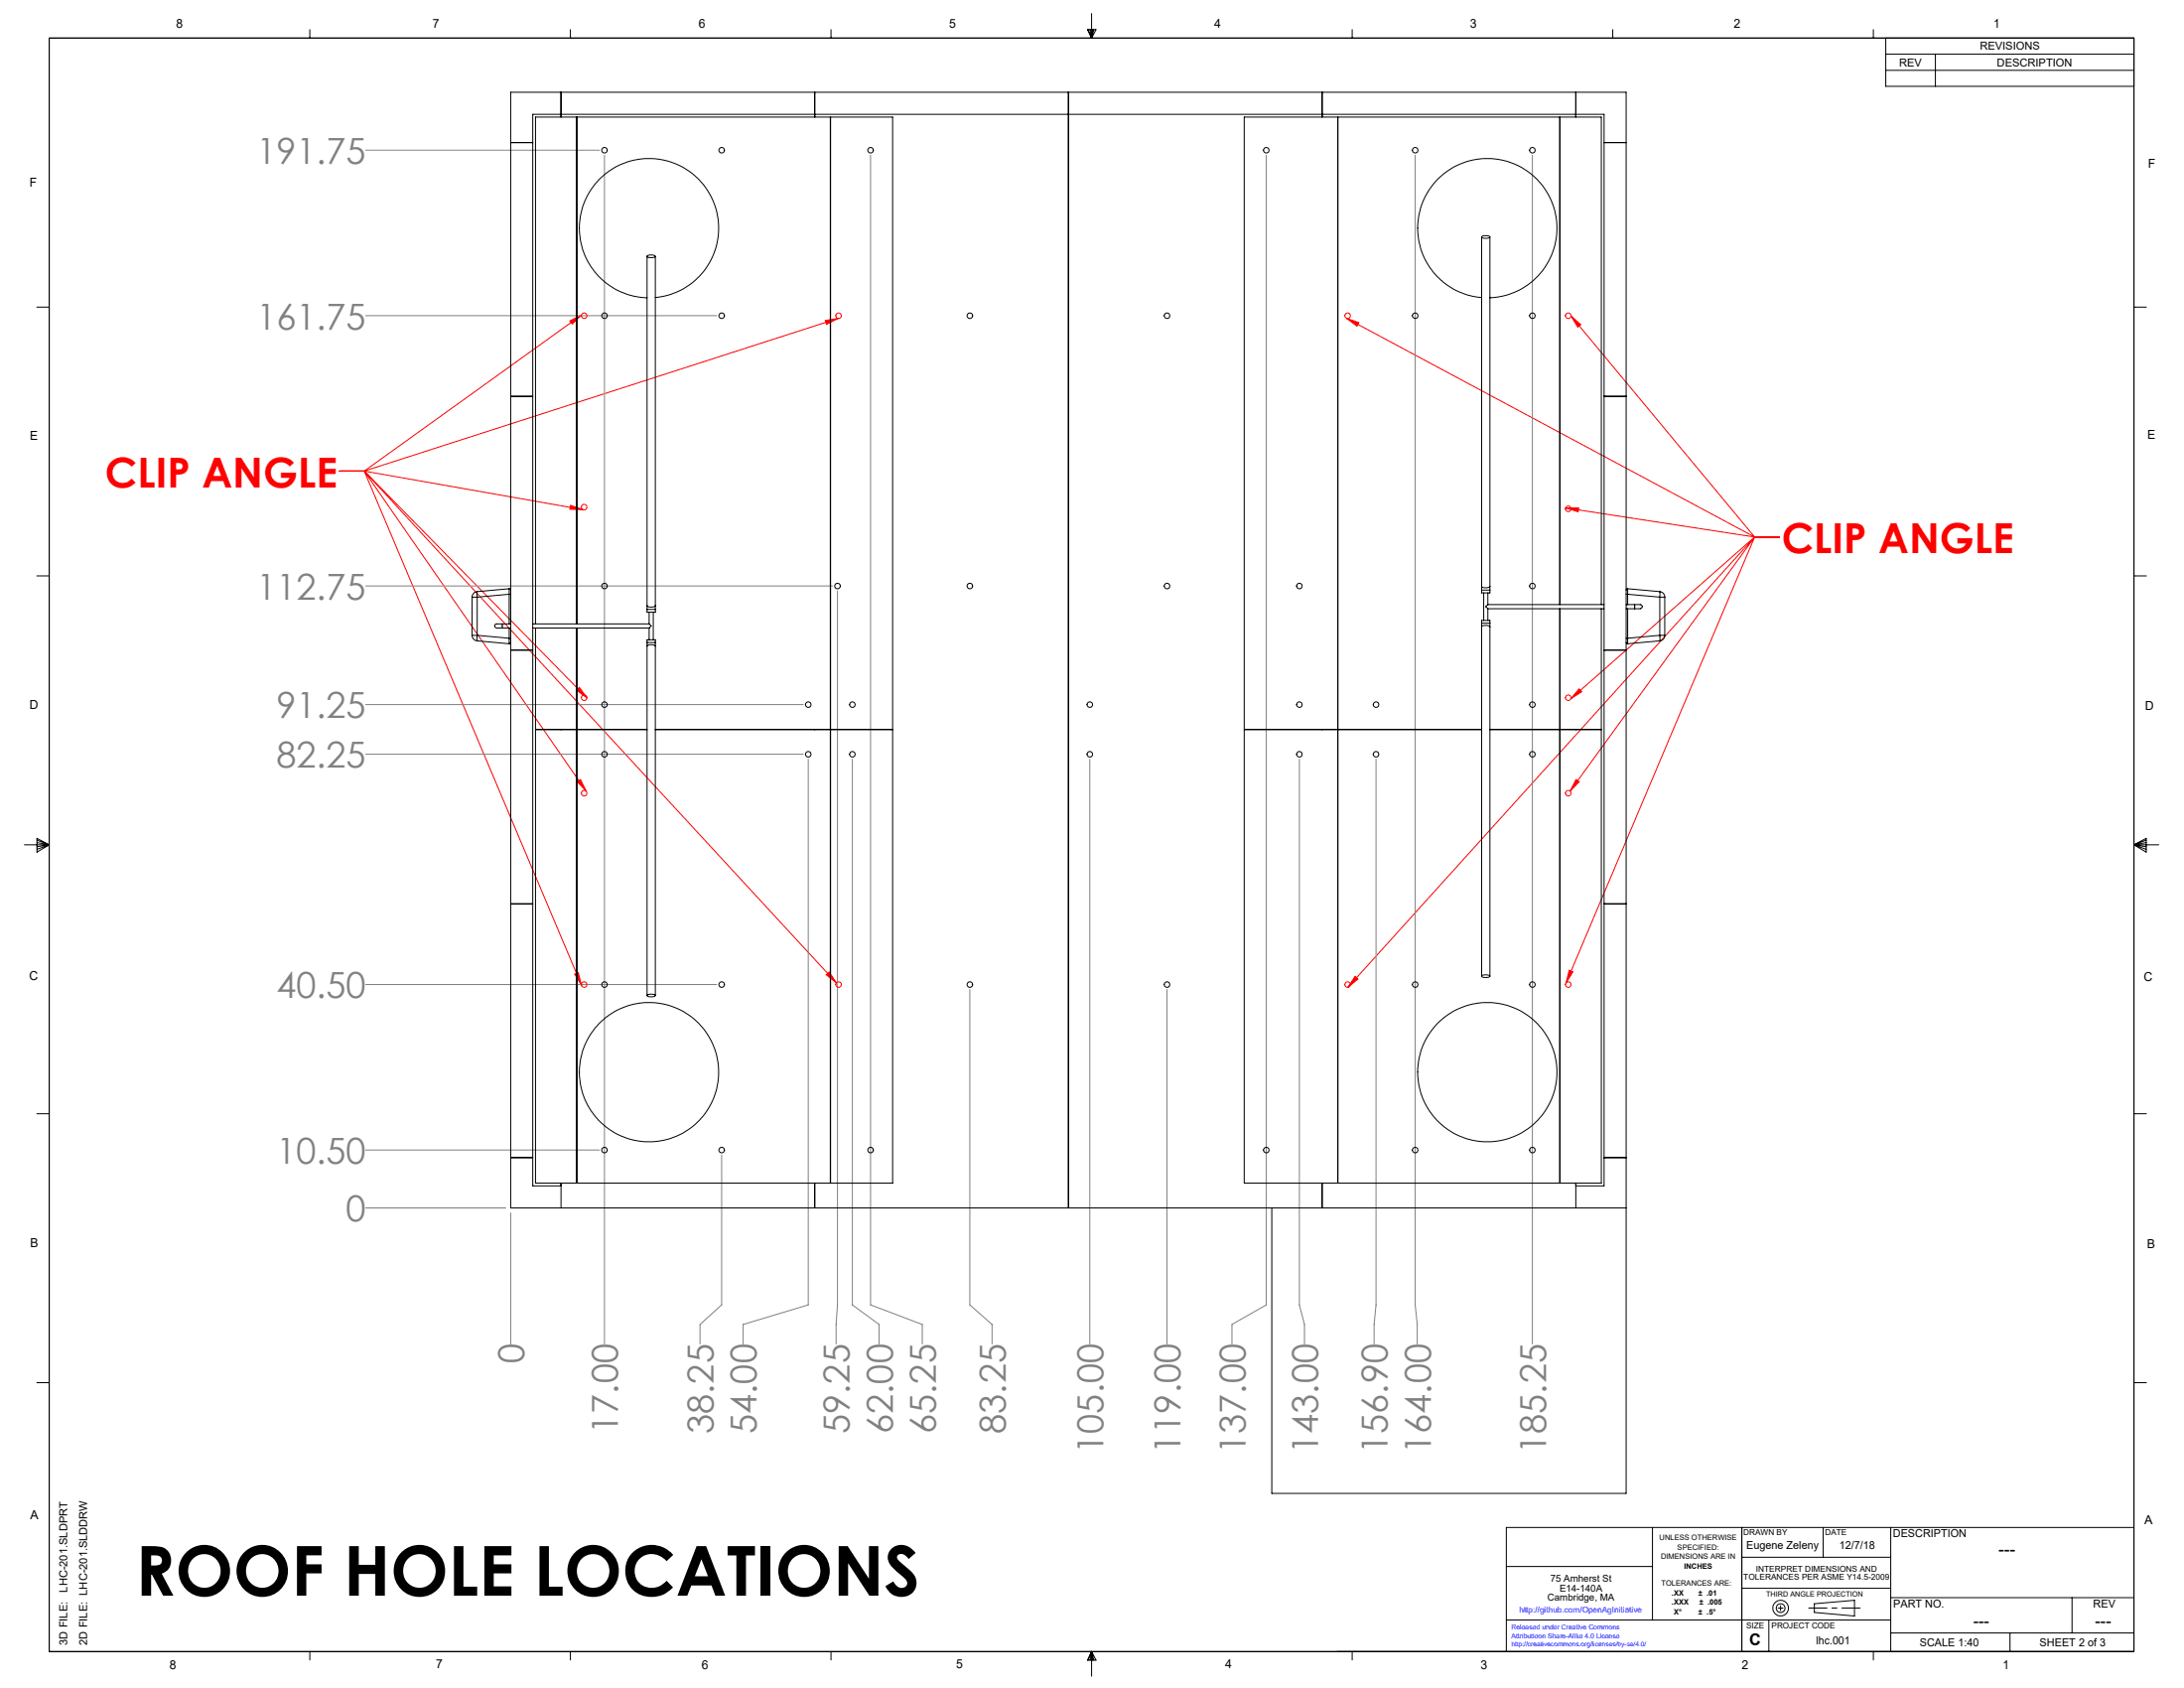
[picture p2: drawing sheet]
<svg xmlns="http://www.w3.org/2000/svg" width="559mm" height="432mm" viewBox="0 0 559 432" stroke-linecap="round" stroke-linejoin="round" font-family="sans-serif">
<g fill="none" stroke="#f00" stroke-width=".25">
<path d="M145.8 82.1l3-1.5-2.4 2.3zM148.8 80.6l-55.6 39.9M211.1 82l3.3-.5-2.9 1.5zM214.4 81.5l-121.2 39M344.5 81.4l3.2 1.1-.5 .9zM344.5 81.4l104.4 56M402 80.8l2.5 2.2-.8 .7zM402 80.8l46.9 56.6M86.9 120.5h6.3M93.2 120.5l55.6 131.6M93.2 120.5l56.8 81.9M93.2 120.5l57 58"/>
<path d="M93.2 120.5l55.9 9.9M93.2 120.5l120.8 130.9M146 129.3l3.1 1.1-3.3-.1zM400.6 129.9l48.3 7.5M400.6 129.9h3.3l-.1 1zM448.9 137.4h6.4M448.9 137.4l-47 41.4M448.9 137.4l-47.2 65M448.9 137.4l-104 115.2M448.9 137.4l-48.2 114.1M147.5 176.5l.7-.7 2 2.7zM404 176.2l.7 .8-2.8 1.8z"/>
<path d="M147.7 200l.8-.6 1.5 3zM403.3 199.4l.8 .6-2.4 2.4zM147 249.2l1-.4 .8 3.3zM211.4 249.3l.8-.7 1.8 2.8zM346.7 249.8l.8 .7-2.6 2.1zM401.5 248.2l.9 .4-1.7 2.9z"/>
</g>
<g fill="none" stroke="#000" stroke-width=".25">
<path d="M12.6 9.7h533.4v412.8h-533.4zM79.3 7.6v2.1M145.9 7.6v2.1M212.6 7.6v2.1M278.2 7.6h2.2l-1.1 2.1zM278.4 7.6l.9 2.1M278.9 7.6l.4 2.1M279.3 3.5v6.2M279.6 7.6l-.3 2.1M279.9 7.6l-.6 2.1M346 7.6v2.1M412.6 7.6v2.1"/>
<path d="M479.3 7.6v2.1M482.5 9.7v12.4h63.5M482.5 18h63.5M482.5 13.9h63.5M495.2 13.9v8.2M9.4 78.6h3.2M546 78.6h3.2M9.4 147.3h3.2M546 147.3h3.2M6.2 216.1h6.4M9.5 214.5l3.1 1.6-3.1 1.9zM9.5 214.9l3.1 1.2"/>
<path d="M9.5 215.5l3.1 .6M12.6 216.1l-3.1 1.2M12.6 216.1l-3.1 .5M546 216.1h6.3M546 216.1l3.1 .5M546 216.1l3.1 1.2M546 216.1l3.1-1.6v3.5zM549.1 215.5l-3.1 .6M549.1 214.9l-3.1 1.2M9.4 284.9h3.2M546 284.9h3.2M9.4 353.7h3.2"/>
<path d="M546 353.7h3.2M422.8 390.7v23.7M445.7 390.7v31.8M445.7 398.4h38.1M466.5 390.7v7.7M483.8 390.7v31.8M546 390.7h-160.6v31.8M385.4 400.7h37.4M385.4 414.4h98.4M445.7 406.3h38.1M452.6 414.4v8.1M454.9 411.4h1.3"/>
<path d="M455.6 410.7v1.3M464.2 410.2l10.3-.8v4l-10.3-.9zM483.8 408.7h62.2M483.8 417.7h62.2M514.3 417.7v4.8M530.2 408.7v9M79.3 422.5v2.1M145.9 422.5v2.1M212.6 422.5v2.1M279.3 422.5v6.3M279.3 422.5l1.1 2.2h-2.2zM279.3 422.5l.6 2.2"/>
<path d="M279.3 422.5l-.9 2.2M279.3 422.5l-.4 2.2M279.3 422.5l.3 2.2M346 422.5v2.1M479.3 422.5v2.1"/>
<circle cx="455.6" cy="411.4" r="1.13"/>
<circle cx="455.6" cy="411.4" r="2.01"/>
</g>
<path d="M462.8 411.3h13.1" fill="none" stroke="#000" stroke-width=".25" stroke-dasharray="15.2 1.3 1.3 1.3" stroke-dashoffset="10.6"/>
<g fill="none" stroke="#808080" stroke-width=".25">
<path d="M93.6 38.4h59.8M154.7 39.7v304.1M222.7 39.7v294.1l13.3 5v5M324 39.7v294.1l-8.8 5v5M362.1 39.7v294.1l.5 5v5M392.1 39.7v304.1M93.6 80.8h89.8M93.6 149.9h119.4M214.3 151.2v182.6l-.4 5v5M93.6 192.9h111.9M93.6 180.2h111.9M206.8 194.2v139.6l-16.7 5v5"/>
<path d="M218.1 194.2v139.6l6.8 5v5M278.8 194.2v149.6M332.5 194.2v139.6l1.3 5v5M352.1 194.2v139.6l-.5 5v5M93.6 251.8h89.8M248.1 253.1v80.7l5.7 5v5M298.6 253.1v90.7M93.6 294.2h59.8M184.6 295.5v38.3l-5.5 5v5M93.6 309h35.8M130.7 310.3v33.5"/>
</g>
<path d="M147 249.2l1-.4 .8 3.3zM147.7 200l.8-.6 1.5 3zM147.5 176.5l.7-.7 2 2.7zM146 129.3l3.1 1.1-3.3-.1zM145.8 82.1l3-1.5-2.4 2.3zM211.4 249.3l.8-.7 1.8 2.8zM211.1 82l3.3-.5-2.9 1.5zM402 80.8l2.5 2.2-.8 .7zM344.5 81.4l3.2 1.1-.5 .9zM400.6 129.9h3.3l-.1 1zM404 176.2l.7 .8-2.8 1.8zM403.3 199.4l.8 .6-2.4 2.4zM346.7 249.8l.8 .7-2.6 2.1zM401.5 248.2l.9 .4-1.7 2.9z" fill="#f00"/>
<g fill="none" stroke="#000" stroke-width=".25">
<path d="M130.7 36.5h5.6M143.5 23.6v6.4M208.5 23.6v6.4M212.5 30h15.9v156.6h-15.9zM273.4 23.6v285.4M318.3 30h24v156.6h-24zM338.3 23.6v6.4M403.2 23.6v6.4M410.4 36.5h5.7M165.6 65.6v89.3M165.7 65.4l.2-.1a1.81 1.81 0 0 1 1.8 .3 1.75 1.75 0 0 1-2.1-.1zM167.7 76.1a17.8 17.8 0 0 0 13.5-27 17.8 17.8 0 0 0-30.2-.3 17.8 17.8 0 0 0 13 27.3l1.6 .1"/>
<path d="M167.7 65.6v89.3M379.1 76.1a17.8 17.8 0 0 1-13.7-27.2 17.8 17.8 0 0 1 30.4 .5 17.8 17.8 0 0 1-14.6 26.8M379.1 60.6a1.91 1.91 0 0 1 2.1 0 1.75 1.75 0 0 1-2.1 0zM379.1 60.6v89.4M381.2 60.6v89.4M130.7 101.4h5.6M410.4 101.4h5.7M120.8 152.8h1.3M120.8 152.8v9.7M122.1 151.3v1.5M122.1 151.3a1.46 1.46 0 0 0-1.3 1.5M122.1 152.8v9.7"/>
<path d="M128.5 159.6h-.3a1.42 1.42 0 0 0-1.6 .4 1.01 1.01 0 0 0 1.4 .7h.5M128.5 159.6v1.1M128.5 159.6h2.2M130.3 152h.4M130.3 150.6v1.4M130.3 150.6l.4 .4M130.3 150.6l-8.2 .7M130.3 152l-8.2 .8M130.3 152v7.6M136.3 159.6h29.8M137 159.6v-129.6h10.5v129.6M147.6 159.6v-129.6h64.8v156.6h-44.7"/>
<path d="M165.6 154.9v1M165.6 155.9v.7h2.1v-.7M165.6 154.9a1.76 1.76 0 0 0 2.1 0M165.6 155.9h2.1M166.1 159.6a.52 .52 0 0 1 .4 .6 .52 .52 0 0 1-.4 .5M166.1 156.6v3M167.1 156.6v7.1M167.7 154.9v1M379.1 150v1M379.1 159.4v.9M379.1 159.4v-.7h2.1v.7M379.1 151v.7h2.1v-.7"/>
<path d="M379.1 150a1.76 1.76 0 0 0 2.1 0M379.1 151h2.1M379.1 159.4h2.1M379.6 151.7v7M380.7 154.7a.52 .52 0 0 0-.5 .5 .52 .52 0 0 0 .4 .5h.1M380.7 155.7h29.7M380.7 154.7h29.7M380.7 151.7v3M380.7 155.7v3M381.2 150v1M381.2 159.4v.9M399.1 154.7v-124.7h-56.8v156.6h36.8"/>
<path d="M399.1 155.7v30.9h-17.9M399.1 154.7v-124.7h10.6v124.7M399.1 155.7v30.9h10.6v-30.9M416.1 152h.4M416.1 155.7h2.2M416.1 154.7h2.2M416.5 150.6l-.4 .4M416.5 150.6v1.4M416.5 152l8.2 .8M416.5 150.6l8.2 .7M416.5 152v2.7M416.5 155.7v7.6"/>
<path d="M418.3 154.7h.4a1.02 1.02 0 0 1 1.5 .6 1.31 1.31 0 0 1-1.6 .4h-.3M418.3 154.7v1M424.7 151.3v1.5M424.7 152.8h1.2M424.7 151.3l1 .6 .2 .9M424.7 152.8v9.7M425.9 152.8v9.7M120.8 162.5h1.3M120.8 162.5l.2 .7a1.29 1.29 0 0 0 1.1 .7M122.1 162.5v1.4M122.1 162.5l8.2 .8M122.1 163.9l8.2 .8"/>
<path d="M128.5 160.7h2.2M130.3 163.3h.4M130.3 163.3v1.4M130.3 160.7v2.6M130.7 164.3l-.4 .4M130.7 166.3h5.6M136.3 160.7h29.8M137 160.7v25.9h10.5v-25.9M147.6 160.7v25.9h18M165.6 164.4v.9M165.6 164.4v-.7h2.1v.7M165.6 165.3a1.76 1.76 0 0 1 2.1 0"/>
<path d="M165.6 164.4h2.1M165.6 165.3v89.4M166.1 160.7v3M167.7 164.4v.9M167.7 165.3v89.4M379.1 160.3a1.76 1.76 0 0 1 2.1 0M379.1 160.3v89.4M381.2 160.3v89.4M410.4 166.3h5.7M416.1 163.3h.4M416.1 164.3l.4 .4M416.5 163.3v1.4"/>
<path d="M424.7 162.5v1.4M424.7 162.5h1.2M424.7 162.5l-8.2 .8M424.7 163.9l-8.2 .8M425.9 162.5l-.2 .9-1 .5M137 186.7h10.5v115.9h-10.5zM143.5 186.6v.1M165.6 186.7h-18v115.9h64.8v-115.9h-44.7M208.5 186.6v.1M212.5 186.7h15.9v115.9h-15.9zM318.3 186.7h24v115.9h-24zM338.3 186.6v.1"/>
<path d="M379.1 186.7h-36.8v115.9h56.8v-115.9h-17.9M399.1 186.7h10.6v115.9h-10.6zM403.2 186.6v.1M130.7 231.2h5.6M410.4 231.2h5.7M165.6 254.5l.3-.1a1.81 1.81 0 0 1 1.8 .3 1.75 1.75 0 0 1-2.1-.1zM379.1 249.7a1.91 1.91 0 0 1 2.1 0 1.75 1.75 0 0 1-2.1 0zM130.7 296.1h5.6M410.4 296.1h5.7M143.5 303.4h-7.2v-274.2h274.1v274.2h-7.2M143.5 302.6v6.4M208.5 302.6v6.4"/>
<path d="M325.4 309v73h90.7v-358.4h-285.4v285.4h285.4M338.3 302.6v6.4M403.2 302.6v6.4"/>
<circle cx="154.7" cy="38.4" r=".71"/>
<circle cx="184.6" cy="38.4" r=".71"/>
<circle cx="222.7" cy="38.4" r=".71"/>
<circle cx="324" cy="38.4" r=".71"/>
<circle cx="362.1" cy="38.4" r=".71"/>
<circle cx="392.1" cy="38.4" r=".71"/>
<circle cx="154.7" cy="80.8" r=".71"/>
<circle cx="184.6" cy="80.8" r=".71"/>
<circle cx="248.1" cy="80.8" r=".71"/>
<circle cx="298.6" cy="80.8" r=".71"/>
<circle cx="362.1" cy="80.8" r=".71"/>
<circle cx="392.1" cy="80.8" r=".71"/>
<circle cx="154.7" cy="149.9" r=".71"/>
<circle cx="214.3" cy="149.9" r=".71"/>
<circle cx="248.1" cy="149.9" r=".71"/>
<circle cx="298.6" cy="149.9" r=".71"/>
<circle cx="332.5" cy="149.9" r=".71"/>
<circle cx="392.1" cy="149.9" r=".71"/>
<circle cx="154.7" cy="192.9" r=".71"/>
<circle cx="154.7" cy="180.2" r=".71"/>
<circle cx="206.8" cy="192.9" r=".71"/>
<circle cx="206.8" cy="180.2" r=".71"/>
<circle cx="218.1" cy="192.9" r=".71"/>
<circle cx="218.1" cy="180.2" r=".71"/>
<circle cx="278.8" cy="192.9" r=".71"/>
<circle cx="278.8" cy="180.2" r=".71"/>
<circle cx="332.5" cy="192.9" r=".71"/>
<circle cx="332.5" cy="180.2" r=".71"/>
<circle cx="352.1" cy="192.9" r=".71"/>
<circle cx="352.1" cy="180.2" r=".71"/>
<circle cx="392.1" cy="192.9" r=".71"/>
<circle cx="392.1" cy="180.2" r=".71"/>
<circle cx="154.7" cy="251.9" r=".71"/>
<circle cx="184.6" cy="251.9" r=".71"/>
<circle cx="248.1" cy="251.9" r=".71"/>
<circle cx="298.6" cy="251.9" r=".71"/>
<circle cx="362.1" cy="251.9" r=".71"/>
<circle cx="392.1" cy="251.9" r=".71"/>
<circle cx="166.1" cy="274.3" r="17.8"/>
<circle cx="380.5" cy="274.3" r="17.8"/>
<circle cx="154.7" cy="294.2" r=".71"/>
<circle cx="184.6" cy="294.2" r=".71"/>
<circle cx="222.7" cy="294.2" r=".71"/>
<circle cx="324" cy="294.2" r=".71"/>
<circle cx="362.1" cy="294.2" r=".71"/>
<circle cx="392.1" cy="294.2" r=".71"/>
</g>
<g fill="none" stroke="#f00" stroke-width=".25">
<circle cx="149.5" cy="80.8" r=".71"/>
<circle cx="214.6" cy="80.8" r=".71"/>
<circle cx="344.8" cy="80.8" r=".71"/>
<circle cx="401.3" cy="80.8" r=".71"/>
<circle cx="149.5" cy="129.7" r=".71"/>
<circle cx="401.3" cy="130.2" r=".71"/>
<circle cx="149.5" cy="178.5" r=".71"/>
<circle cx="401.3" cy="178.5" r=".71"/>
<circle cx="149.5" cy="202.9" r=".71"/>
<circle cx="401.3" cy="202.9" r=".71"/>
<circle cx="149.5" cy="251.9" r=".71"/>
<circle cx="214.6" cy="251.9" r=".71"/>
<circle cx="344.8" cy="251.9" r=".71"/>
<circle cx="401.3" cy="251.9" r=".71"/>
</g>
<text font-size="17.6" x="34.6" y="408.2">ROOF HOLE LOCATIONS</text>
<g font-size="10.6" fill="#f00">
<text x="26.9" y="124.6">CLIP ANGLE</text>
<text x="455.9" y="141.5">CLIP ANGLE</text>
</g>
<g font-size="9.2" fill="#808080">
<text x="65.6" y="41.9">191.75</text>
<text x="65.6" y="84.2">161.75</text>
<text x="65.6" y="153.4">112.75</text>
<text x="70.7" y="183.7">91.25</text>
<text x="70.7" y="196.4">82.25</text>
<text x="70.7" y="255.3">40.50</text>
<text x="70.7" y="297.7">10.50</text>
<text x="88.5" y="312.5">0</text>
<text x="134.2" y="348.9" transform="rotate(-90 134.2 348.9)">0</text>
<text x="158.2" y="366.7" transform="rotate(-90 158.2 366.7)">17.00</text>
<text x="182.6" y="366.7" transform="rotate(-90 182.6 366.7)">38.25</text>
<text x="193.6" y="366.7" transform="rotate(-90 193.6 366.7)">54.00</text>
<text x="217.4" y="366.7" transform="rotate(-90 217.4 366.7)">59.25</text>
<text x="228.4" y="366.7" transform="rotate(-90 228.4 366.7)">62.00</text>
<text x="239.5" y="366.7" transform="rotate(-90 239.5 366.7)">65.25</text>
<text x="257.3" y="366.7" transform="rotate(-90 257.3 366.7)">83.25</text>
<text x="282.3" y="371.7" transform="rotate(-90 282.3 371.7)">105.00</text>
<text x="302.1" y="371.7" transform="rotate(-90 302.1 371.7)">119.00</text>
<text x="318.7" y="371.7" transform="rotate(-90 318.7 371.7)">137.00</text>
<text x="337.3" y="371.7" transform="rotate(-90 337.3 371.7)">143.00</text>
<text x="355.1" y="371.7" transform="rotate(-90 355.1 371.7)">156.90</text>
<text x="366.1" y="371.7" transform="rotate(-90 366.1 371.7)">164.00</text>
<text x="395.6" y="371.7" transform="rotate(-90 395.6 371.7)">185.25</text>
</g>
<text font-size="4.4" x="511.3" y="397.9">---</text>
<g font-size="4.2">
<text x="504.9" y="415.9">---</text>
<text x="536.1" y="415.9">---</text>
<text x="447.6" y="420.8">C</text>
</g>
<g font-size="3.2">
<text x="45" y="7.2">8</text>
<text x="110.7" y="7.2">7</text>
<text x="178.8" y="7.2">6</text>
<text x="242.9" y="7.2">5</text>
<text x="310.7" y="7.1">4</text>
<text x="376.1" y="7.2">3</text>
<text x="443.6" y="7.2">2</text>
<text x="510" y="7.1">1</text>
<text x="7.6" y="47.7">F</text>
<text x="549.6" y="42.9">F</text>
<text x="7.7" y="112.6">E</text>
<text x="549.4" y="112.3">E</text>
<text x="7.6" y="181.3">D</text>
<text x="548.9" y="181.5">D</text>
<text x="7.5" y="250.8">C</text>
<text x="548.5" y="251">C</text>
<text x="7.8" y="319.1">B</text>
<text x="549.3" y="319.3">B</text>
<text x="7.8" y="388.7">A</text>
<text x="548.7" y="389.8">A</text>
<text x="43.4" y="426.8">8</text>
<text x="111.6" y="426.8">7</text>
<text x="179.5" y="426.8">6</text>
<text x="244.6" y="426.8">5</text>
<text x="313.5" y="426.8">4</text>
<text x="378.8" y="426.9">3</text>
<text x="445.7" y="426.9">2</text>
<text x="512.5" y="426.9">1</text>
</g>
<g font-size="2.8">
<text x="486" y="16.9">REV</text>
<text x="506.6" y="12.8">REVISIONS</text>
<text x="511" y="16.9">DESCRIPTION</text>
<text x="484.4" y="393.3">DESCRIPTION</text>
<text x="446.8" y="396.3">Eugene Zeleny</text>
<text x="470.7" y="396.3">12/7/18</text>
<text x="17.2" y="407.3" transform="rotate(-90 17.2 407.3)">LHC-201.SLDPRT</text>
<text x="484.4" y="411.2">PART NO.</text>
<text x="535.6" y="411.2">REV</text>
<text x="17.2" y="420.8" transform="rotate(-90 17.2 420.8)">3D FILE:</text>
<text x="22.3" y="420.8" transform="rotate(-90 22.3 420.8)">2D FILE: LHC-201.SLDDRW</text>
<text x="464.7" y="420.6">lhc.001</text>
<text x="491.2" y="421.1">SCALE 1:40</text>
<text x="521.9" y="421.2">SHEET 2 of 3</text>
</g>
<g font-size="2.5">
<text x="396.7" y="404.6">75 Amherst St</text>
<text x="399" y="407">E14-140A</text>
<text x="395.9" y="409.5">Cambridge, MA</text>
</g>
<g font-size="2.1">
<text x="446.1" y="392.7">DRAWN BY</text>
<text x="467" y="392.8">DATE</text>
<text x="446.1" y="404.1">TOLERANCES PER ASME Y14.5-2009</text>
<text x="449.3" y="402">INTERPRET DIMENSIONS AND</text>
<text x="446.8" y="416.5">SIZE</text>
<text x="453.3" y="416.5">PROJECT CODE</text>
</g>
<text font-size="2.1" fill="#00f" x="388.7" y="412.6">http://github.com/OpenAgInitiative</text>
<g font-size="1.9">
<text x="424.6" y="394">UNLESS OTHERWISE</text>
<text x="425" y="398.8">DIMENSIONS ARE IN</text>
<text x="429.2" y="396.4">SPECIFIED:</text>
<text x="430.9" y="401.2">INCHES</text>
<text x="425.1" y="405.8">TOLERANCES ARE:</text>
<text x="427.7" y="408.2">.XX</text>
<text x="427.7" y="410.5">.XXX</text>
<text x="428.3" y="412.9">X°</text>
<text x="434.6" y="408.2">± .01</text>
<text x="434.6" y="412.9">± .5°</text>
<text x="434.8" y="410.5">± .005</text>
<text x="451.9" y="408.3">THIRD ANGLE PROJECTION</text>
</g>
<g font-size="1.7" fill="#00f">
<text x="386.7" y="416.7">Released under Creative Commons</text>
<text x="386.7" y="419">Attributioon Share-Alike 4.0 License</text>
<text x="386.7" y="421.2">http://creativecommons.org/licenses/by-sa/4.0/</text>
</g>
</svg>
